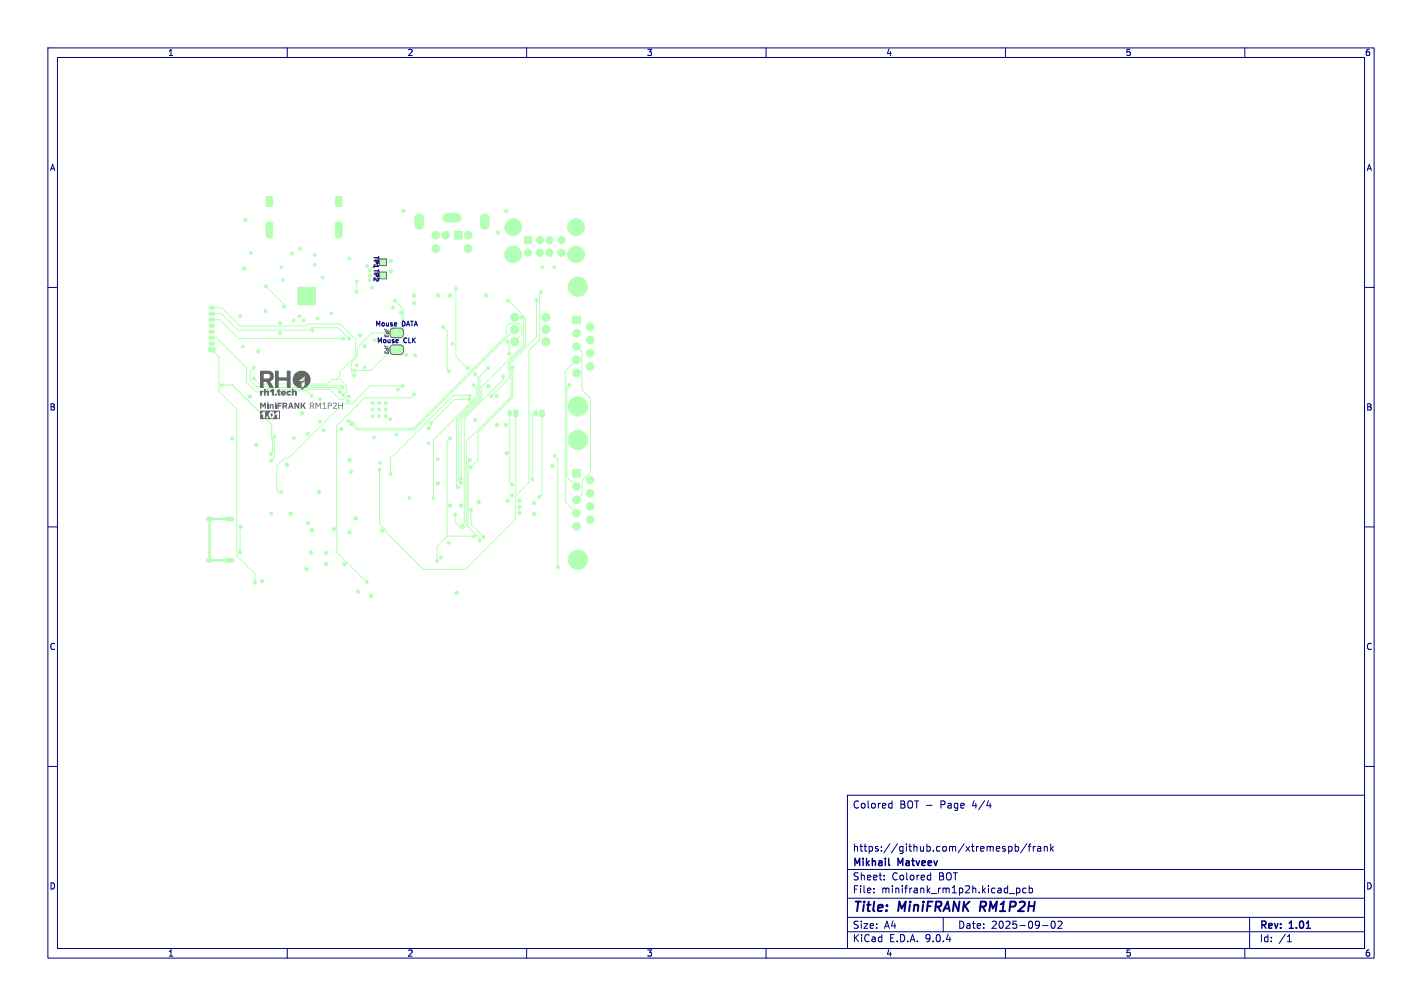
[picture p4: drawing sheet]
<svg xmlns="http://www.w3.org/2000/svg" width="297mm" height="210mm" viewBox="0 0 297 210" stroke-linecap="round" stroke-linejoin="round" font-family="sans-serif">
<g fill="#b3ffb3" stroke="#b3ffb3" stroke-width=".21">
<path d="M119.6 66h1.6v1.6h-1.6z"/>
<path d="M107.3 85.6h.6l.2 .1 .1 1.1-.2 .2-.7-.2z"/>
<path d="M62.2 60h3.7v3.6h-3.7z"/>
<path d="M119.6 98h1.6v1.6h-1.6z"/>
<path d="M94.9 48.3h1.6v1.6h-1.6z"/>
<path d="M109.5 49.4h1.5v1.5h-1.5z"/>
<path d="M43.6 72.6h1.2l.1 .7-.2 .2-1-.1-.2-.2z"/>
<path d="M112.8 85.6h.6l.2 .1 .1 1.1-.2 .2-.7-.2z"/>
<path d="M55.7 46.4h1l.2 .2 .1 2.7-.3 .4h-.9l-.2-.3v-2.7z"/>
<path d="M55.7 41.1l.9-.1 .3 .2 .1 1.6-.2 .3h-.9l-.3-.1v-1.6z"/>
<path d="M70.2 41.1l.9-.1 .3 .2 .1 1.6-.2 .3h-.9l-.3-.1v-1.6z"/>
<path d="M70.2 46.4h1l.2 .2 .1 2.7-.3 .4h-.9l-.2-.3v-2.7z"/>
<path d="M83 72.3h.7l.3 .3v.7l-.3 .4-.7 .1z"/>
<path d="M81.9 72.4l.8-.1v1.5l-.7-.1-.3-.3v-.7z"/>
<path d="M79.5 54.3h1v1h-1z"/>
<path d="M83 68.8h.7l.3 .3v.7l-.3 .4-.7 .1z"/>
<path d="M81.8 68.9l.3-.1h.6v1.5l-.6-.1-.3-.1z"/>
<path d="M79.5 57h1v1h-1z"/>
<circle cx="120.4" cy="69.6" r=".8"/>
<circle cx="120.4" cy="72.3" r=".8"/>
<circle cx="120.4" cy="75.1" r=".8"/>
<circle cx="120.4" cy="77.9" r=".8"/>
<circle cx="123.3" cy="68.2" r=".8"/>
<circle cx="123.3" cy="71" r=".8"/>
<circle cx="120.7" cy="59.8" r="2"/>
<circle cx="123.3" cy="73.7" r=".8"/>
<circle cx="120.7" cy="84.8" r="2"/>
<circle cx="123.3" cy="76.5" r=".8"/>
<circle cx="62.5" cy="63.4" r=".25"/>
<circle cx="62.5" cy="62.3" r=".25"/>
<circle cx="62.5" cy="61.3" r=".25"/>
<circle cx="62.5" cy="60.2" r=".25"/>
<circle cx="63.5" cy="63.4" r=".25"/>
<circle cx="63.5" cy="62.3" r=".25"/>
<circle cx="63.5" cy="61.3" r=".25"/>
<circle cx="63.5" cy="60.2" r=".25"/>
<circle cx="64.6" cy="63.4" r=".25"/>
<circle cx="64.6" cy="62.3" r=".25"/>
<circle cx="64.6" cy="61.3" r=".25"/>
<circle cx="64.6" cy="60.2" r=".25"/>
<circle cx="65.6" cy="63.4" r=".25"/>
<circle cx="65.6" cy="62.3" r=".25"/>
<circle cx="65.6" cy="61.3" r=".25"/>
<circle cx="65.6" cy="60.2" r=".25"/>
<circle cx="107.5" cy="66.2" r=".85"/>
<circle cx="107.5" cy="68.8" r=".85"/>
<circle cx="107.5" cy="71.3" r=".85"/>
<circle cx="77.8" cy="86.9" r=".3"/>
<circle cx="77.8" cy="85.5" r=".3"/>
<circle cx="77.8" cy="84.1" r=".3"/>
<circle cx="79.2" cy="86.9" r=".3"/>
<circle cx="79.2" cy="85.5" r=".3"/>
<circle cx="79.2" cy="84.1" r=".3"/>
<circle cx="80.6" cy="86.9" r=".3"/>
<circle cx="80.6" cy="85.5" r=".3"/>
<circle cx="80.6" cy="84.1" r=".3"/>
<circle cx="120.4" cy="101.6" r=".8"/>
<circle cx="120.4" cy="104.3" r=".8"/>
<circle cx="120.4" cy="107.1" r=".8"/>
<circle cx="120.4" cy="109.9" r=".8"/>
<circle cx="123.3" cy="100.2" r=".8"/>
<circle cx="123.3" cy="103" r=".8"/>
<circle cx="120.7" cy="91.8" r="2"/>
<circle cx="123.3" cy="105.7" r=".8"/>
<circle cx="120.7" cy="116.8" r="2"/>
<circle cx="123.3" cy="108.5" r=".8"/>
<circle cx="93.1" cy="49.1" r=".8"/>
<circle cx="97.8" cy="49.1" r=".8"/>
<circle cx="91" cy="49.1" r=".8"/>
<circle cx="97.8" cy="51.9" r=".8"/>
<circle cx="91" cy="51.9" r=".8"/>
<circle cx="114" cy="66.2" r=".85"/>
<circle cx="114" cy="68.8" r=".85"/>
<circle cx="114" cy="71.3" r=".85"/>
<circle cx="112.8" cy="50.1" r=".75"/>
<circle cx="114.8" cy="50.1" r=".75"/>
<circle cx="117.3" cy="50.1" r=".75"/>
<circle cx="110.3" cy="52.8" r=".75"/>
<circle cx="112.8" cy="52.8" r=".75"/>
<circle cx="114.8" cy="52.8" r=".75"/>
<circle cx="117.3" cy="52.8" r=".75"/>
<circle cx="107.2" cy="47.4" r="1.75"/>
<circle cx="120.3" cy="47.4" r="1.75"/>
<circle cx="107.2" cy="53.1" r="1.75"/>
<circle cx="120.3" cy="53.1" r="1.75"/>
<circle cx="66.8" cy="83.3" r=".3"/>
<circle cx="61.4" cy="91.5" r=".3"/>
<circle cx="103.7" cy="82.6" r=".3"/>
<circle cx="76.1" cy="76.7" r=".3"/>
<circle cx="77.6" cy="60" r=".3"/>
<circle cx="50.2" cy="66" r=".3"/>
<circle cx="113.3" cy="55.7" r=".3"/>
<circle cx="79.4" cy="96.6" r=".3"/>
<circle cx="61" cy="53" r=".3"/>
<circle cx="55.5" cy="64.9" r=".3"/>
<circle cx="56.6" cy="107.2" r=".3"/>
<circle cx="67.6" cy="89.8" r=".3"/>
<circle cx="65.7" cy="53.2" r=".3"/>
<circle cx="92.1" cy="116.4" r=".3"/>
<circle cx="82.1" cy="64.2" r=".3"/>
<circle cx="86.4" cy="63.3" r=".3"/>
<circle cx="86.7" cy="74.2" r=".3"/>
<circle cx="78.3" cy="71" r=".3"/>
<circle cx="50.7" cy="72.3" r=".3"/>
<circle cx="115.8" cy="55.7" r=".3"/>
<circle cx="93.7" cy="113.3" r=".3"/>
<circle cx="89.5" cy="92.5" r=".3"/>
<circle cx="94.5" cy="71.7" r=".3"/>
<circle cx="73" cy="54" r=".3"/>
<circle cx="85.5" cy="104" r=".3"/>
<circle cx="91.4" cy="95.8" r=".3"/>
<circle cx="66.8" cy="88" r=".3"/>
<circle cx="76.6" cy="55.5" r=".3"/>
<circle cx="82.8" cy="90.7" r=".3"/>
<circle cx="77.1" cy="58.5" r=".3"/>
<circle cx="52.2" cy="82.8" r=".35"/>
<circle cx="48.5" cy="91.6" r=".35"/>
<circle cx="102" cy="80.6" r=".35"/>
<circle cx="53.5" cy="92.8" r=".35"/>
<circle cx="76.1" cy="72.3" r=".35"/>
<circle cx="69.7" cy="110.5" r=".35"/>
<circle cx="65.1" cy="110.7" r=".35"/>
<circle cx="63.1" cy="86.3" r=".35"/>
<circle cx="64.4" cy="109.2" r=".35"/>
<circle cx="64.3" cy="90.5" r=".35"/>
<circle cx="66.6" cy="102.7" r=".35"/>
<circle cx="73.3" cy="98.5" r=".35"/>
<circle cx="74.8" cy="123.5" r=".35"/>
<circle cx="75.2" cy="70" r=".35"/>
<circle cx="99.2" cy="87.7" r=".35"/>
<circle cx="79.8" cy="110.8" r=".35"/>
<circle cx="64" cy="118.8" r=".35"/>
<circle cx="78.1" cy="91.3" r=".3"/>
<circle cx="73" cy="96" r=".35"/>
<circle cx="81.5" cy="87.5" r=".3"/>
<circle cx="77.5" cy="124.4" r=".35"/>
<circle cx="59.9" cy="97" r=".35"/>
<circle cx="83.1" cy="81.3" r=".3"/>
<circle cx="68.1" cy="117.8" r=".35"/>
<circle cx="72" cy="117.8" r=".35"/>
<circle cx="71.3" cy="89.6" r=".35"/>
<circle cx="95.3" cy="123.8" r=".35"/>
<circle cx="74.5" cy="76.2" r=".3"/>
<circle cx="72.6" cy="83.7" r=".3"/>
<circle cx="74.3" cy="108.2" r=".35"/>
<circle cx="111.5" cy="105" r=".35"/>
<circle cx="104" cy="48.5" r=".35"/>
<circle cx="105.7" cy="88.7" r=".35"/>
<circle cx="53.2" cy="121.6" r=".35"/>
<circle cx="105.7" cy="44.1" r=".35"/>
<circle cx="81.7" cy="56.7" r=".35"/>
<circle cx="100" cy="104.8" r=".35"/>
<circle cx="108.5" cy="104.5" r=".35"/>
<circle cx="105.8" cy="94.6" r=".35"/>
<circle cx="91.4" cy="100.9" r=".35"/>
<circle cx="108.5" cy="107.1" r=".35"/>
<circle cx="64.9" cy="115.3" r=".35"/>
<circle cx="94" cy="105.5" r=".35"/>
<circle cx="53.9" cy="73.4" r=".35"/>
<circle cx="115.4" cy="97.3" r=".35"/>
<circle cx="86.5" cy="61.7" r=".35"/>
<circle cx="103.8" cy="88.8" r=".35"/>
<circle cx="94" cy="61.7" r=".35"/>
<circle cx="96.3" cy="105.5" r=".35"/>
<circle cx="111.6" cy="107.3" r=".35"/>
<circle cx="91.5" cy="61.7" r=".35"/>
<circle cx="73" cy="111.1" r=".35"/>
<circle cx="60.7" cy="107.2" r=".35"/>
<circle cx="106" cy="104.5" r=".35"/>
<circle cx="108.5" cy="105.8" r=".35"/>
<circle cx="81.7" cy="54.5" r=".35"/>
<circle cx="84.2" cy="44" r=".35"/>
<circle cx="68.1" cy="115.5" r=".35"/>
<circle cx="51" cy="56.1" r=".35"/>
<circle cx="101.5" cy="61.7" r=".35"/>
<circle cx="58.5" cy="67.5" r=".3"/>
<circle cx="66.4" cy="66.5" r=".3"/>
<circle cx="61.3" cy="66.9" r=".3"/>
<circle cx="58.8" cy="55.8" r=".3"/>
<circle cx="63.4" cy="66.9" r=".3"/>
<circle cx="62.5" cy="66" r=".3"/>
<circle cx="59.3" cy="64" r=".3"/>
<circle cx="65.3" cy="69" r=".3"/>
<circle cx="55.6" cy="59.8" r=".3"/>
<circle cx="62.6" cy="51.9" r=".3"/>
<circle cx="65.7" cy="55.3" r=".3"/>
<circle cx="52.4" cy="52.8" r=".3"/>
<circle cx="69.2" cy="65.4" r=".3"/>
<circle cx="59.1" cy="58.5" r=".3"/>
<circle cx="58.5" cy="69.5" r=".3"/>
<circle cx="67.4" cy="57.9" r=".3"/>
<circle cx="74.5" cy="61" r=".3"/>
<circle cx="74.5" cy="58.7" r=".3"/>
<circle cx="98.4" cy="106.4" r=".3"/>
<circle cx="101" cy="112.1" r=".3"/>
<circle cx="91.3" cy="117.1" r=".3"/>
<circle cx="94" cy="91.5" r=".3"/>
<circle cx="99" cy="111.9" r=".3"/>
<circle cx="97.7" cy="76.8" r=".3"/>
<circle cx="96.3" cy="100.8" r=".3"/>
<circle cx="95.2" cy="60.2" r=".3"/>
<circle cx="101.9" cy="76.8" r=".3"/>
<circle cx="98.1" cy="96" r=".3"/>
<circle cx="100.2" cy="112.9" r=".3"/>
<circle cx="92.5" cy="68.3" r=".3"/>
<circle cx="93.8" cy="77.5" r=".3"/>
<circle cx="116.5" cy="118.4" r=".3"/>
<circle cx="115.8" cy="95.1" r=".3"/>
<circle cx="73.3" cy="88.5" r=".3"/>
<circle cx="72.8" cy="87.9" r=".3"/>
<circle cx="83.8" cy="65.3" r=".3"/>
<circle cx="82.5" cy="62.7" r=".3"/>
<circle cx="84.8" cy="74.1" r=".3"/>
<circle cx="74" cy="77.3" r=".3"/>
<circle cx="119" cy="80.4" r=".3"/>
<circle cx="74" cy="78.4" r=".3"/>
<circle cx="106" cy="71.3" r=".3"/>
<circle cx="106.3" cy="73.8" r=".3"/>
<circle cx="56.6" cy="96.1" r=".3"/>
<circle cx="57.3" cy="91.2" r=".3"/>
<circle cx="111.2" cy="100.1" r=".3"/>
<circle cx="112.7" cy="103.7" r=".3"/>
<circle cx="106.9" cy="101.2" r=".3"/>
<circle cx="106.9" cy="103.4" r=".3"/>
<circle cx="51.3" cy="45.9" r=".35"/>
<circle cx="72.9" cy="70.7" r=".3"/>
<circle cx="71" cy="81.8" r=".3"/>
<circle cx="53" cy="76.7" r=".3"/>
<circle cx="71.7" cy="70.7" r=".3"/>
<circle cx="72.8" cy="82.8" r=".3"/>
<circle cx="55.8" cy="81.2" r=".3"/>
<circle cx="65.1" cy="82.6" r=".3"/>
<circle cx="63.3" cy="79.2" r=".3"/>
<circle cx="71.7" cy="82.5" r=".3"/>
<circle cx="96.6" cy="109.8" r=".3"/>
<circle cx="105.1" cy="78.6" r=".3"/>
<circle cx="86.5" cy="82.3" r=".3"/>
<circle cx="76.6" cy="121.5" r=".3"/>
<circle cx="96.3" cy="99.9" r=".3"/>
<circle cx="108.9" cy="66.3" r=".3"/>
<circle cx="79.3" cy="98.1" r=".3"/>
<circle cx="113" cy="60.9" r=".3"/>
<circle cx="81.6" cy="98.9" r=".3"/>
<circle cx="102.6" cy="82.7" r=".3"/>
<circle cx="98.1" cy="82.6" r=".3"/>
<circle cx="106.1" cy="62.7" r=".3"/>
<circle cx="112.1" cy="62.7" r=".3"/>
<circle cx="95.1" cy="107.4" r=".3"/>
<circle cx="56.6" cy="94.8" r=".3"/>
<circle cx="46.3" cy="80.4" r=".3"/>
<circle cx="58.8" cy="102.7" r=".3"/>
<circle cx="84" cy="80.5" r=".3"/>
<circle cx="71.5" cy="80.8" r=".3"/>
<circle cx="53" cy="79" r=".3"/>
<circle cx="77.2" cy="56.4" r=".3"/>
<circle cx="50.3" cy="110" r=".35"/>
<circle cx="50.1" cy="115.3" r=".35"/>
<circle cx="54.8" cy="121.3" r=".35"/>
<circle cx="77.3" cy="57.6" r=".3"/>
<circle cx="98.3" cy="97.5" r=".3"/>
<circle cx="107.1" cy="76.7" r=".3"/>
<circle cx="89.6" cy="89.4" r=".3"/>
<circle cx="90" cy="88.3" r=".3"/>
<circle cx="98" cy="83.4" r=".3"/>
<circle cx="99.2" cy="78.1" r=".3"/>
<circle cx="95.6" cy="101.7" r=".3"/>
<circle cx="98.9" cy="80.4" r=".3"/>
<circle cx="90.5" cy="104" r=".3"/>
</g>
<path d="M44 71.8h.5M44 70.5h.5M44 69.3h.5M44 68h.5M44 66.8h.5M44 65.5h.5M44 64.3h.5M106.5 86v.5M112 86v.5" fill="none" stroke="#b3ffb3" stroke-width=".9"/>
<path d="M43.5 117h.6M43.5 108.3h.6M47.4 117h1.1M47.4 108.3h1.1" fill="none" stroke="#b3ffb3" stroke-width="1"/>
<path d="M87.6 45.5v1.5M93.4 45.5h2M101.3 45.5v1.5" fill="none" stroke="#b3ffb3" stroke-width="2"/>
<g fill="none" stroke="#b3ffb3" stroke-width=".21">
<path d="M55.6 59.8l3.7 3.7v.5M74.5 58.8v2.2M74.5 58.7v.1M80 54.8h-1.1l-1.7 1.6M80 57.5l-2.7 .1M44.2 73l1.5 1.5v7.2l3.7 3.7v30.6l3.8 3.8v1.8M44.2 65.5h2l3.4 3.4h14.9l.5-.5h5.6l2.3 2.3M44.2 64.3h2.1l3.8 3.7h13.6l.4-.4h6.9l3.3 3.3v3.4l-3.3 3.2v1l-.7 .7M44.2 66.8h1.7l3.9 3.9h21.9M44.2 70.5h1.1l6.2 6.3v2.9l2 2.1h2.5l.2-.2h7.9l1 1M53 79h.1M53 79l1.2 1.2h7.9l.4 .3h8.7l.3 .3"/>
<path d="M53.1 76.7l.1 .1M53.1 76.7l-.8 .9v1.8l1.2 1.3h2.5l.2 .2h14.2l.6 .6v.3M63.3 79.2l1 1h4l1-1h1.7l1.4 1.4v1.3l-.7 .6M82.2 73h-.4l-4.4 4.3h-3.4M82.2 73.4l.7 .7h1.9M82.2 69.5h-4.5l-3.1 3.1v1.8l-1.2 1.2v2.2l.6 .6M82.3 69.6v1.5M82.5 62.7l1.8 1.9v7.6l-.8 .8M83.8 65.3l.2 .2v3.5l-.2 .2M92.5 68.3l.9 .9v7.9l.4 .4M93.8 77.5h.1M95.2 60.2v14.3l2.5 2.3"/>
<path d="M99.2 78.2l.7 .6v4.2l-4.6 4.5v13.9l.3 .3M101.9 76.8l-1.7 1.7v4.6l-4.5 4.5v12.7l.6 .5M105.1 78.6v.6l-8.1 8.2v22l-.4 .4M106 71.3l.3 .3v2.2M106.1 62.7l3.6 3.6v5.9l-3.5 3.5 .2 3.2-3.8 3.8M107.1 76.7v6.3l-7.2 7.2v5.8l-1.6 1.5M107.5 68.8l-21 21h-11.9l-1.3-1.3M107.5 71.3l1.5-1.5v-1.6l-.7-.7h-1.8l-.7 .7v1.8l-19.4 19.4h-11.7l-.8-.8v-.3l-.4-.4h-.7M108.9 66.3h.3l.2 .2v5.5l-8.8 8.8v2.5l-4.3 4.3v12.3M112.1 62.7v7.6l-5.6 5.6v1l.2 .2v5.7l-9.3 9.4v17.5l-.6 .6h-.5l-1.2-1.2v-1.7M113 60.9l-.3 .4v9.7l-2.2 2.2v27.5l-2.9 2.9v4.8l-10.4 10.5h-8.8l-8-8v-.4l-1.1-1.1v-11.3M120.4 75.1l-2.3 2.4v27.3l2.3 2.3"/>
<path d="M120.4 72.3l1.2 1.2v7.9l1.7 1.7v15.4l-1.7 1.7v3l-1.2 1.1M55.8 81.2h.1M55.8 81.2h13l2.1 2.2h.9l.6-.6h.4M57.3 91.2v4.2l-.7 .7M84 80.5h-6.7l-3.7 3.8h-1.9l-11.4 11.3h-.9l-1.6 1.7v5l.4 .4h.6M86.5 82.3l-.8 .8h-9.6l-5.8 5.8v26.4l6.3 6.2M94 91.5l-.6 .6v19.8M96.3 99.9h.1M98 83.4h-3.1l-4.9 5v.6l-.4 .4M98.1 82.6l-.2-.1h-3.1l-13.2 13.2v3.2M98.1 96l-.3 .4v13.5l2.4 2.5v.5M98.9 80.4l.6 .6v1.8l-9 9v12.2"/>
<path d="M106.5 86.3v14.4l.4 .5M107.7 86.3v16.3l-.8 .8M112 86.3h-.7l-.1 13.8M113.2 86.3v16.9l-.5 .5M115.8 95.1l.7 .7v22.6M119 80.4l-.6 .6v18.6l2 2M50.3 110l-.2 .1v5.2M93.4 111.9h5.6M93.4 111.9l-2.1 2.1v3.1M98.4 106.4v3.1l2.6 2.6M108.5 105.8v1.3"/>
</g>
<path d="M47.9 108.3h-4.1v8.7h4.1" fill="none" stroke="#b3ffb3" stroke-width=".5"/>
<path d="M46.3 80.4h2.2l8.2 8.2 .2 5.8-.3 .4" fill="none" stroke="#b3ffb3" stroke-width=".25"/>
<g fill="#626262">
<path d="M54.3 77.4h2l.6 .4 .3 .7h-.8l-.1-.3-.3-.1h-.9v.9h.9l.3-.2 .1-.3h.8l-.2 .7-.6 .4 .8 1.4h-.9l-.7-1.3h-.5v1.3h-.8z"/>
<path d="M63 79.6h.6l-.6 .5z"/>
<path d="M57.4 77.4h.8v1.4h1.7v-1.4h.8v3.6h-.8v-1.5h-1.7v1.5h-.8z"/>
<path d="M61.7 77.9l.7-.4 .9-.1 .7 .3 .6 .6a1.88 1.88 0 0 1-1 2.7l-.6 .5v-.4l.6-.5v-2l-1.3 1h.7l-1.2 .9 1.2-.9v.5l-1 .7-.6-.6-.2-.6-.1-.6z"/>
<path d="M62 80.8l1-.7v1z"/>
<path d="M64.7 84.1h.7l.2 .2-.2 .1-.1-.2h-.4v.5l.4-.1 .1-.2a.2 .2 0 0 1 .2 .2 .2 .2 0 0 1-.3 .2l.3 .5h-.1l-.3-.5h-.3v.5h-.2z"/>
<path d="M65.9 84.1h.2l.4 .6 .3-.6h.2v1.2h-.1v-1l-.4 .7-.4-.7v1h-.2z"/>
<path d="M67.3 84.4l.3-.3h.3v1.1h.3v.1h-.8v-.1h.3v-1l-.3 .3z"/>
<path d="M68.5 84.1h.6l.2 .3-.7-.2v.5h.4l.2-.3h.1l-.1 .3-.6 .1v.5h-.1z"/>
<path d="M69.6 84.2a.43 .43 0 0 1 .7 .1 .43 .43 0 0 1-.3 .6l-.3 .3h.7v.1h-.9l.5-.5a.3 .3 0 0 0 .2-.5 .3 .3 0 0 0-.5 .1l-.2-.1z"/>
<path d="M70.7 84.1h.1v.5h.7v-.5h.1v1.2h-.1v-.5h-.7v.5h-.1z"/>
<path d="M56.6 86.3a.35 .35 0 0 1 .3 .3 .35 .35 0 0 1-.2 .4l-.1-.2z"/>
<path d="M54.3 85.7h4.2v1.6h-.2v-1.4h-.4l-.5 .5 .2 .2h-.2a.67 .67 0 0 0-.9-.7 .67 .67 0 0 0-.3 1.1l-.2 .1a.22 .22 0 0 0-.3-.2 .22 .22 0 0 0 0 .4h-.3v-1.4h-.4l-.5 .5 .2 .3 .3-.3v.9h.8l.2-.2h.3a.62 .62 0 0 0 .7 .2 .62 .62 0 0 0 .4-.7l.2 .1 .3-.3v.9h.6v.2h-4.2z"/>
<path d="M54.3 84.1h.3l.3 .5 .3-.5h.3v1.2h-.2v-.8l-.4 .6-.3-.6v.8h-.3z"/>
<path d="M55.8 84.4h.3v.9h-.3z"/>
<path d="M56.3 84.4h.3v.1l.2-.1h.3l.1 .9h-.3v-.6l-.1-.1-.2 .1v.6h-.3z"/>
<path d="M57.4 84.4h.3v.9h-.3z"/>
<path d="M57.9 84.1h.9v.2h-.6v.3h.5v.2h-.5v.5h-.3z"/>
<path d="M59 84.1l.9 .1 .1 .2-.7-.1v.3l.7-.2-.2 .4 .2 .5h-.3l-.2-.4h-.2v.4h-.3z"/>
<path d="M60.6 84.1h.3l.2 .7h-.2l-.2-.5-.1 .5h.5l.2 .5h-.3l-.1-.3h-.4l-.1 .3h-.3z"/>
<path d="M61.5 84.1h.3l.5 .8v-.8h.2v1.2h-.3l-.5-.8v.8h-.2z"/>
<path d="M62.8 84.1h.3v.6l.5-.6h.3l-.5 .5 .5 .7h-.3l-.4-.5-.1 .5h-.3z"/>
<path d="M54.3 81.6h.4v.1l.3-.2v.4l-.3 .1v.6h-.4z"/>
<path d="M55.1 81.2h.4v.5l.3-.1 .3 .1 .1 .9h-.4v-.6l-.1-.1-.2 .1v.6h-.4z"/>
<path d="M56.3 81.7l.5-.5h.4v1.4h-.4v-.9l-.3 .3z"/>
<path d="M58 81.3h.4v.3h.2v.3h-.2l.2 .7h-.3l-.3-.2v-.5h-.2z"/>
<path d="M58.8 81.7a.54 .54 0 0 1 .9 .3l-.5-.2-.1 .2h.6l.1 .2h-.7l.4 .1 .2 .2a.58 .58 0 0 1-.8 0 .58 .58 0 0 1-.1-.8z"/>
<path d="M60 81.7a.6 .6 0 0 1 .8 0l-.2 .3a.2 .2 0 0 0-.3-.1 .2 .2 0 0 0 0 .3 .2 .2 0 0 0 .3 0l.2 .2a.56 .56 0 0 1-.8 .1 .56 .56 0 0 1 0-.8z"/>
<path d="M60.9 81.2h.4v.5l.4-.1 .2 .1 .1 .9h-.4v-.6l-.1-.1-.2 .1v.6h-.4z"/>
<circle cx="55.9" cy="84.1" r=".16"/>
<circle cx="57.5" cy="84.1" r=".16"/>
<circle cx="57.6" cy="82.4" r=".22"/>
</g>
<path d="M79.3 54.1h1.4v1.4h-1.4M79.3 56.8h1.4v1.4h-1.4M81.7 72.2l.4-.2h1.5a.7 .7 0 0 1 .7 .7v.6a.7 .7 0 0 1-.7 .7h-1.4a.7 .7 0 0 1-.7-.7v-.7zM81.7 68.7l.4-.2h1.5a.7 .7 0 0 1 .7 .7v.6a.7 .7 0 0 1-.7 .7h-1.4a.7 .7 0 0 1-.7-.7v-.7z" fill="none" stroke="#626262" stroke-width=".21"/>
<g fill="none" stroke="#000080" stroke-width=".21">
<path d="M10 10h277v190h-277zM12 12h273v186h-273zM60 10v2M110 10v2M160 10v2M210 10v2M260 10v2M10 60h2M285 60h2M10 110h2M285 110h2M10 160h2"/>
<path d="M177 166h108v32h-108zM185.9 167.7l.4 .1M186.3 167.2v1.5M186.3 168.6l-.4 .1M206.1 168.2h.9M210.7 176.8l.4-.1 .3 .3-.2 .6h-.5M212 176.8l.5-.1 .2 .3-.1 .6h-.6M212 176.2v1.5M214.5 176.1l-1.3 2M214.7 176.7h.6M215.3 176.2l-.3 .2v1.3M215.8 176.7v1"/>
<path d="M216.2 176.7l-.4 .3M216.7 176.8h.6l.1 .9M217.4 177.1h-.5l-.2 .2 .2 .4 .5-.1M218.1 176.8l.2-.1 .4 .1v.9M218.1 176.7v1M219.5 176.2v1.5M219.6 177.1l.4 .6M220 176.7l-.5 .6M285 160h2M60 198v2M110 198v2M160 198v2"/>
<path d="M177 194.5h108M177 191.5h108M177 187.5h108M177 181.5h108M182.5 186.3v.1M182.5 185.5v.1M184.7 183.6v.1M184.7 182.8v.1M194 182.7l.4 .1M194.4 182.2v1.5M194.4 183.6l-.4 .1M197 191.5v3"/>
<path d="M210 198v2M210.8 186.5h1.2M212.3 185.4v1.5M212.3 185.5l.4-.1 .3 .3-.1 .6h-.6M214.3 185.5l-.4-.1-.3 .3 .1 .6h.6M215 185.5l.4-.1 .3 .3-.2 .6h-.5M215 184.9v1.5M217.7 193.2h1.2M219.7 192.4l.2-.1a.8 .8 0 0 1 .5 .7 .8 .8 0 0 1-.5 .8 1 1 0 0 1-.2-1.4zM221 192.4l.5-.1 .3 .4-.9 1.1h.9M260 198v2M261 191.5v6.5"/>
<path d="M268.9 196.6h.8M269 195.5l.3-.4v1.5"/>
</g>
<path d="M204.9 188.2l-.3 2" fill="none" stroke="#000080" stroke-width=".4"/>
<path d="M185.6 180.5l.2 .2" fill="none" stroke="#000080" stroke-width=".3"/>
<g font-size="2.8" fill="#000080">
<text x="178" y="190.9">Title:</text>
<text x="187.7" y="190.9">MiniFRANK</text>
<text x="205.5" y="190.9">RM1P2H</text>
</g>
<g font-size="2.1" fill="#000080">
<text x="178" y="169">Colored</text>
<text x="187.9" y="169">BOT -</text>
<text x="196.5" y="169">Page</text>
<text x="203.3" y="169">4/4</text>
<text x="178" y="178">https://github.com/xtremespb/frank</text>
<text x="178" y="184">Sheet:</text>
<text x="178" y="181.2">Mikhail</text>
<text x="186.2" y="184">Colored</text>
<text x="187.6" y="181.2">Matveev</text>
<text x="196.1" y="184">BOT</text>
<text x="178" y="186.7">File:</text>
<text x="184.1" y="186.7">minifrank_rm1p2h.kicad_pcb</text>
<text x="178" y="196.9">KiCad</text>
<text x="178" y="194.1">Size:</text>
<text x="184.7" y="194.1">A4</text>
<text x="185.7" y="196.9">E.D.A.</text>
<text x="193.3" y="196.9">9.0.4</text>
<text x="200" y="194.1">Date:</text>
<text x="207" y="194.1">2025-09-02</text>
<text x="263" y="194.3">Rev:</text>
<text x="263" y="196.9">Id:</text>
<text x="267.1" y="196.9">/1</text>
<text x="269.4" y="194.3">1.01</text>
</g>
<g font-size="1.8" fill="#000080">
<text x="35" y="11.9">1</text>
<text x="85" y="11.9">2</text>
<text x="135" y="11.9">3</text>
<text x="185" y="11.9">4</text>
<text x="235" y="11.9">5</text>
<text x="285" y="11.9">6</text>
<text x="10.3" y="35.9">A</text>
<text x="285.4" y="35.9">A</text>
<text x="10.3" y="85.9">B</text>
<text x="285.3" y="85.9">B</text>
<text x="10.3" y="135.9">C</text>
<text x="285.3" y="135.9">C</text>
<text x="10.3" y="185.9">D</text>
<text x="285.3" y="185.9">D</text>
<text x="35" y="199.9">1</text>
<text x="85" y="199.9">2</text>
<text x="135" y="199.9">3</text>
<text x="185" y="199.9">4</text>
<text x="235" y="199.9">5</text>
<text x="285" y="199.9">6</text>
</g>
<g font-size="1.4" fill="#000080">
<text x="77.8" y="53.3" transform="rotate(90 77.8 53.3)">TP1TP2</text>
<text x="78.3" y="68.3">Mouse</text>
<text x="78.6" y="71.8">Mouse</text>
<text x="83.9" y="68.3">DATA</text>
<text x="84.3" y="71.8">CLK</text>
</g>
<g font-size="1" fill="#000080">
<text x="78" y="53.7" transform="rotate(90 78 53.7)">TP1</text>
<text x="78" y="56.4" transform="rotate(90 78 56.4)">TP2</text>
</g>
<g font-size="1" fill="#626262">
<text x="80.1" y="68.4" transform="rotate(90 80.1 68.4)">JP3</text>
<text x="80.1" y="71.9" transform="rotate(90 80.1 71.9)">JP2</text>
</g>
</svg>
